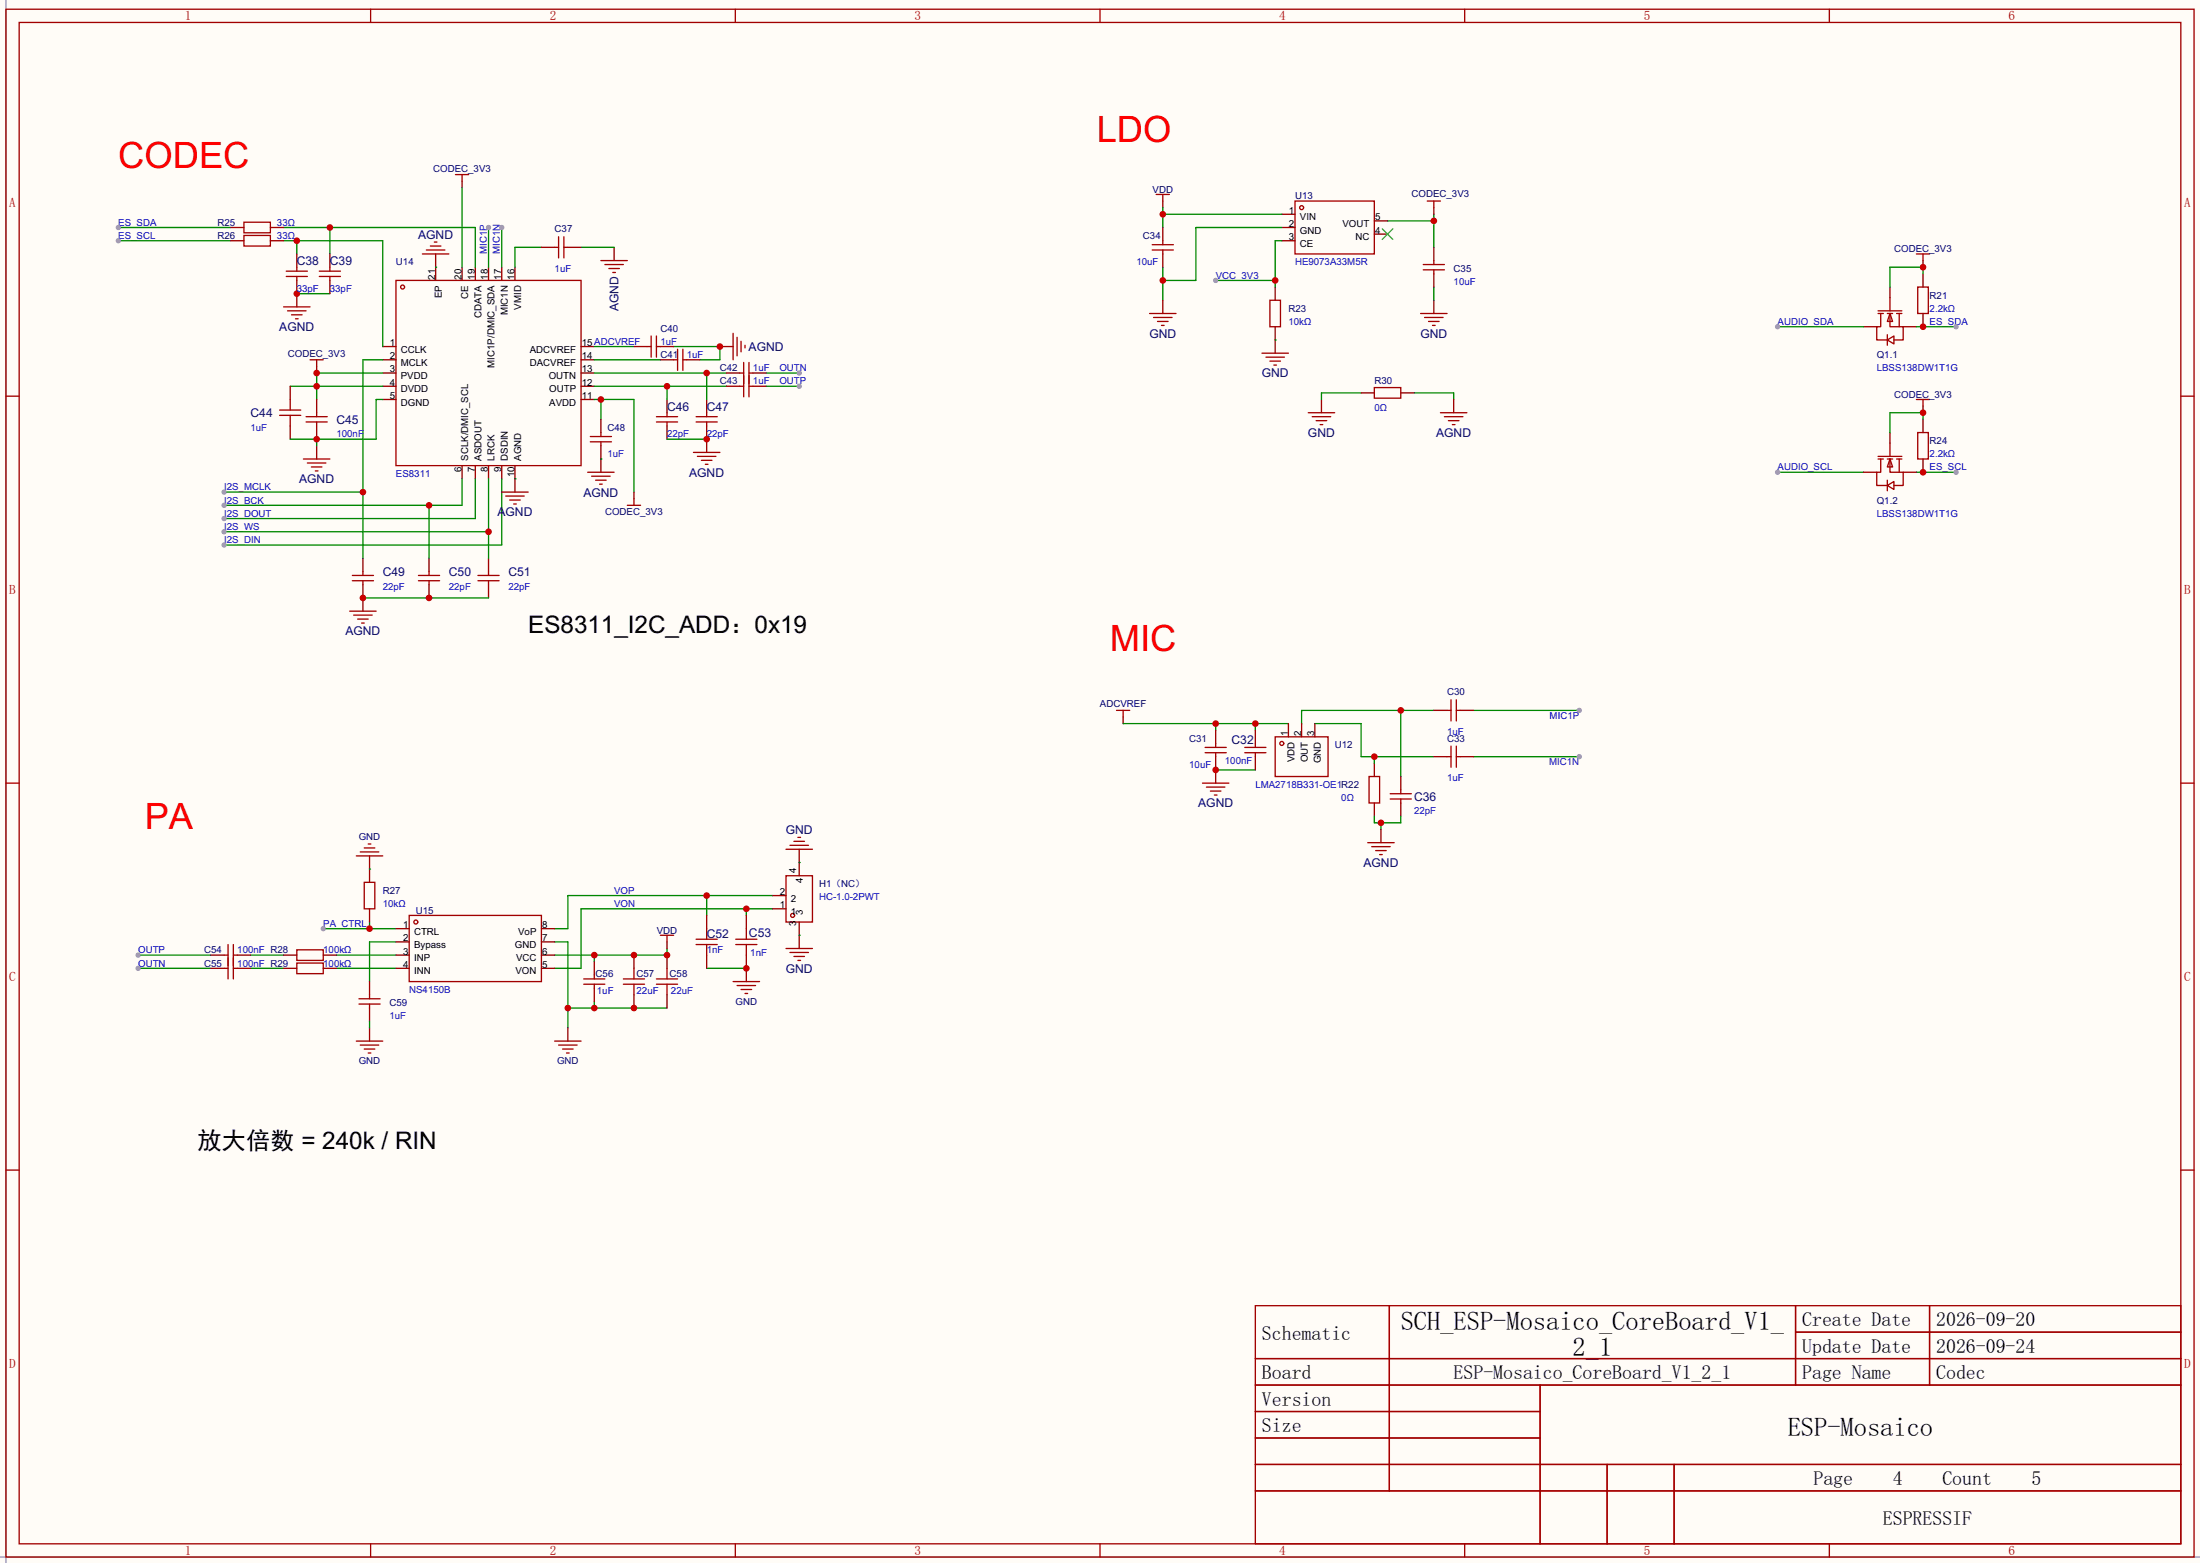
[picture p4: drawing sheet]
<svg xmlns="http://www.w3.org/2000/svg" width="423mm" height="300mm" viewBox="0 0 423 300" stroke-linecap="round" stroke-linejoin="round" font-family="sans-serif">
<path d="M0 0h422.7v300.1h-422.7z" fill="#fffcf7"/>
<path d="M1.1 0v300.1M0 299h422.7" fill="none" stroke="#999" stroke-width=".25"/>
<g fill="none" stroke="#a10000" stroke-width=".25">
<path d="M1.1 1.8h420.4v297.2h-420.4zM3.7 4.3h415.3v292.1h-415.3zM71.2 1.8v2.5M141.3 1.8v2.5M211.3 1.8v2.5M281.4 1.8v2.5M351.5 1.8v2.5M1.1 76.1h2.6M419 76.1h2.5M1.1 150.4h2.6M419 150.4h2.5M1.1 224.7h2.6"/>
<path d="M419 224.7h2.5M241.2 250.7h177.8v45.7h-177.8zM266.9 250.7v35.6M345 250.7v15.2M345 255.8h74M370.7 250.7v15.2M241.2 260.9h177.8M241.2 265.9h177.8M241.2 271h54.7M241.2 276.1h54.7M295.9 265.9v30.5M71.2 296.4v2.6"/>
<path d="M141.3 296.4v2.6M211.3 296.4v2.6M241.2 281.2h177.8M241.2 286.3h177.8M281.4 296.4v2.6M308.8 281.2v15.2M321.6 281.2v15.2M351.5 296.4v2.6"/>
</g>
<path d="M62.1 178.3h14M71 177v1.3M64.6 183.4h11.5M64.6 185.9h11.5" fill="none" stroke="#008700" stroke-width=".25"/>
<circle cx="71" cy="178.3" r=".63" fill="#c00"/>
<circle cx="62.1" cy="178.3" r=".51" fill="#999"/>
<path d="M76.1 180.8h-5.1v7.7M106.6 180.8h2.5v16.6M109.1 193.5h19M114.2 192.3v1.2" fill="none" stroke="#008700" stroke-width=".25"/>
<g fill="#c00">
<circle cx="114.2" cy="193.5" r=".63"/>
<circle cx="109.1" cy="193.5" r=".63"/>
</g>
<path d="M26.5 185.9h14M48.1 183.4h6.4M48.1 185.9h6.4" fill="none" stroke="#008700" stroke-width=".25"/>
<circle cx="26.5" cy="185.9" r=".51" fill="#999"/>
<path d="M135.8 172v3.8M148.5 172h-39.4v6.3h-2.5" fill="none" stroke="#008700" stroke-width=".25"/>
<circle cx="135.8" cy="172" r=".63" fill="#c00"/>
<path d="M143.4 174.5v1.3M148.5 174.5h-36.9v11.4h-5" fill="none" stroke="#008700" stroke-width=".25"/>
<circle cx="143.4" cy="174.5" r=".63" fill="#c00"/>
<path d="M114.2 183.4v1.3M128.1 182.1v1.3h-21.5" fill="none" stroke="#008700" stroke-width=".25"/>
<circle cx="114.2" cy="183.4" r=".63" fill="#c00"/>
<g fill="none" stroke="#a10000" stroke-width=".25">
<path d="M76.1 53.8h35.5v35.6h-35.5z"/>
<circle cx="77.3" cy="55.1" r=".38"/>
</g>
<g fill="none" stroke="#870000" stroke-width=".25">
<path d="M83.7 51.3v2.5M88.8 51.3v2.5M91.3 51.3v2.5M93.9 51.3v2.5M96.4 51.3v2.5M98.9 51.3v2.5M73.5 66.5h2.6M73.5 69.1h2.6M73.5 71.6h2.6M73.5 74.2h2.6M73.5 76.7h2.6M111.6 66.5h2.6"/>
<path d="M111.6 69.1h2.6M111.6 71.6h2.6M111.6 74.2h2.6M111.6 76.7h2.6M88.8 89.4v2.5M91.3 89.4v2.5M93.9 89.4v2.5M96.4 89.4v2.5M98.9 89.4v2.5"/>
</g>
<path d="M54.5 46.2h19v20.3M57 46.2v2.6" fill="none" stroke="#008700" stroke-width=".25"/>
<circle cx="57" cy="46.2" r=".63" fill="#c00"/>
<path d="M54.5 43.7h36.8v7.6M63.4 43.7v5.1" fill="none" stroke="#008700" stroke-width=".25"/>
<circle cx="63.4" cy="43.7" r=".63" fill="#c00"/>
<path d="M215.8 137.7v1.2" fill="none" stroke="#870000" stroke-width=".25"/>
<path d="M214.5 136.4h2.5M215.8 136.4v1.3" fill="none" stroke="#a10000" stroke-width=".25"/>
<path d="M114.2 76.7h7.6v17.8M115.4 76.7v3.8" fill="none" stroke="#008700" stroke-width=".25"/>
<circle cx="115.4" cy="76.7" r=".63" fill="#c00"/>
<path d="M55.8 74.2h17.7M73.5 71.6h-12.7v5.1" fill="none" stroke="#008700" stroke-width=".25"/>
<circle cx="60.8" cy="74.2" r=".63" fill="#c00"/>
<path d="M83.7 48.8v2.5" fill="none" stroke="#870000" stroke-width=".25"/>
<path d="M81.2 48.8h5M81.9 48h3.6M82.7 47.2h2M83.4 46.5h.5" fill="none" stroke="#a10000" stroke-width=".25"/>
<path d="M215.8 138.9h31.7M233.6 138.9v1.3M241.2 138.9v1.3" fill="none" stroke="#008700" stroke-width=".25"/>
<g fill="#c00">
<circle cx="241.2" cy="138.9" r=".63"/>
<circle cx="233.6" cy="138.9" r=".63"/>
</g>
<path d="M233.6 147.8v2.6" fill="none" stroke="#870000" stroke-width=".25"/>
<path d="M231 150.4h5.1M231.8 151.1h3.5M232.5 151.9h2.1M233.3 152.6h.5" fill="none" stroke="#a10000" stroke-width=".25"/>
<path d="M96.4 91.9v12.7h-53.3" fill="none" stroke="#008700" stroke-width=".25"/>
<circle cx="43.1" cy="104.6" r=".51" fill="#999"/>
<path d="M98.9 91.9v2.6M69.7 107.2v2.5M69.7 112.3v2.5M264 146.6v2.5M264 154.2v2.5" fill="none" stroke="#870000" stroke-width=".25"/>
<path d="M96.4 94.5h5.1M97.2 95.2h3.5M97.9 96h2M98.7 96.8h.5M67.7 111.5h4.1M67.7 110.5h4.1M69.7 109.7v.8M69.7 111.5v.8M263 149.1h2v5.1h-2z" fill="none" stroke="#a10000" stroke-width=".25"/>
<path d="M98.9 91.9h.1M252.6 138.9h8.9v6.4h14M233.6 147.8h7.6M264 145.3v1.3" fill="none" stroke="#008700" stroke-width=".25"/>
<circle cx="264" cy="145.3" r=".63" fill="#c00"/>
<path d="M80.4 111.5h4.1M80.4 110.5h4.1M82.4 109.7v.8M82.4 111.5v.8M91.8 111.5h4.1M91.8 110.5h4.1M93.9 109.7v.8M93.9 111.5v.8" fill="none" stroke="#a10000" stroke-width=".25"/>
<path d="M82.4 107.2v2.5M82.4 112.3v2.5M93.9 107.2v2.5M93.9 112.3v2.5" fill="none" stroke="#870000" stroke-width=".25"/>
<path d="M73.5 69.1h-3.8v38.1M43.1 94.5h26.6" fill="none" stroke="#008700" stroke-width=".25"/>
<circle cx="69.7" cy="94.5" r=".63" fill="#c00"/>
<circle cx="43.1" cy="94.5" r=".51" fill="#999"/>
<path d="M283.1 136.4h20.3" fill="none" stroke="#008700" stroke-width=".25"/>
<circle cx="303.4" cy="136.4" r=".51" fill="#999"/>
<path d="M82.4 97v10.2M88.8 91.9v5.1h-45.7" fill="none" stroke="#008700" stroke-width=".25"/>
<circle cx="82.4" cy="97" r=".63" fill="#c00"/>
<circle cx="43.1" cy="97" r=".51" fill="#999"/>
<path d="M93.9 91.9v15.3M43.1 102.1h50.8" fill="none" stroke="#008700" stroke-width=".25"/>
<circle cx="93.9" cy="102.1" r=".63" fill="#c00"/>
<circle cx="43.1" cy="102.1" r=".51" fill="#999"/>
<path d="M283.1 145.3h20.3" fill="none" stroke="#008700" stroke-width=".25"/>
<circle cx="303.4" cy="145.3" r=".51" fill="#999"/>
<path d="M269.1 136.4v12.7M275.5 136.4h-25.4v2.5" fill="none" stroke="#008700" stroke-width=".25"/>
<circle cx="269.1" cy="136.4" r=".63" fill="#c00"/>
<path d="M69.7 114.8h24.2" fill="none" stroke="#008700" stroke-width=".25"/>
<circle cx="82.4" cy="114.8" r=".63" fill="#c00"/>
<path d="M267.1 153.4h4M267.1 152.4h4M269.1 151.6v.8M269.1 153.4v.8" fill="none" stroke="#a10000" stroke-width=".25"/>
<path d="M69.7 114.8v2.5M269.1 149.1v2.5M269.1 154.2v2.5" fill="none" stroke="#870000" stroke-width=".25"/>
<circle cx="69.7" cy="114.8" r=".63" fill="#c00"/>
<path d="M112.9 90.7h5.1M113.7 91.4h3.5M114.4 92.2h2.1M115.2 93h.5M67.2 117.3h5.1M67.9 118.1h3.6M68.7 118.9h2M69.5 119.6h.5" fill="none" stroke="#a10000" stroke-width=".25"/>
<path d="M115.4 88.1v2.6" fill="none" stroke="#870000" stroke-width=".25"/>
<path d="M264 156.7v1.3h5.1v-1.3M265.3 158v1.3" fill="none" stroke="#008700" stroke-width=".25"/>
<circle cx="265.3" cy="158" r=".63" fill="#c00"/>
<path d="M128.1 79.2v.8M135.8 79.2v.8M126.1 81h4.1M126.1 80h4.1M128.1 81v.8M133.7 81h4.1M133.7 80h4.1M135.8 81v.8" fill="none" stroke="#a10000" stroke-width=".25"/>
<path d="M128.1 76.7v2.5M135.8 76.7v2.5M128.1 81.8v2.5M135.8 81.8v2.5" fill="none" stroke="#870000" stroke-width=".25"/>
<path d="M114.2 74.2h25.4M128.1 74.2v2.5" fill="none" stroke="#008700" stroke-width=".25"/>
<circle cx="128.1" cy="74.2" r=".63" fill="#c00"/>
<path d="M114.2 71.6h25.4M135.8 71.6v5.1" fill="none" stroke="#008700" stroke-width=".25"/>
<circle cx="135.8" cy="71.6" r=".63" fill="#c00"/>
<path d="M128.1 84.3h7.7" fill="none" stroke="#008700" stroke-width=".25"/>
<path d="M135.8 84.3v2.6" fill="none" stroke="#870000" stroke-width=".25"/>
<circle cx="135.8" cy="84.3" r=".63" fill="#c00"/>
<path d="M133.2 86.9h5.1M134 87.6h3.5M134.7 88.4h2.1M135.5 89.1h.5" fill="none" stroke="#a10000" stroke-width=".25"/>
<path d="M147.2 71.6h6.3" fill="none" stroke="#008700" stroke-width=".25"/>
<circle cx="153.5" cy="71.6" r=".51" fill="#999"/>
<path d="M147.2 74.2h6.3" fill="none" stroke="#008700" stroke-width=".25"/>
<circle cx="153.5" cy="74.2" r=".51" fill="#999"/>
<path d="M104 47.5h-5.1v3.8M114.2 66.5h7.6M114.2 69.1h12.7" fill="none" stroke="#008700" stroke-width=".25"/>
<path d="M245 55.1v2.6M60.8 70.4v1.2M138.3 66.5h2.5M245 62.7v2.6" fill="none" stroke="#870000" stroke-width=".25"/>
<path d="M244 57.7h2v5h-2zM140.8 64v5.1M141.6 64.8v3.5M142.4 65.5v2.1M143.1 66.3v.5" fill="none" stroke="#a10000" stroke-width=".25"/>
<circle cx="60.8" cy="71.6" r=".63" fill="#c00"/>
<g fill="none" stroke="#a10000" stroke-width=".25">
<path d="M87.5 33.5h2.5M88.8 33.5v1.3M222.1 37.3h2.6M223.4 37.3v1.3M115.4 50h5.1M116.2 50.8h3.6M117 51.6h2M117.7 52.3h.5M53.7 79.7h4.1M53.7 78.7h4.1M55.8 76.7v2M55.8 79.7v2.1"/>
<path d="M59.6 69.1h2.5M60.8 69.1v1.3M58.3 88.1h5.1M59.1 88.9h3.5M59.8 89.7h2M60.6 90.4h.5M120.5 97h2.6M121.8 95.8v1.2M70 169.4h2v5.1h-2zM78.6 175.8h25.4v12.7h-25.4zM126.9 179.6h2.5M128.1 179.6v1.2"/>
<path d="M262.8 161.8h5M263.5 162.6h3.6M264.3 163.3h2M265 164.1h.6"/>
<circle cx="79.9" cy="177" r=".38"/>
</g>
<g fill="none" stroke="#870000" stroke-width=".25">
<path d="M88.8 34.8v1.3M223.4 38.6v1.3M118 47.5v2.5M55.8 74.2v2.5M55.8 81.8v2.5M60.8 85.6v2.5M121.8 94.5v1.3M265.3 159.3v2.5M71 166.9v2.5M71 174.5v2.5M76.1 178.3h2.5M104 178.3h2.6"/>
<path d="M76.1 180.8h2.5M76.1 183.4h2.5M76.1 185.9h2.5M104 180.8h2.6M104 183.4h2.6M104 185.9h2.6M128.1 180.8v1.3"/>
</g>
<path d="M111.6 47.5h6.4M73.5 76.7h-1.2v7.6h-16.5M129.4 66.5h8.9v2.6h-3.8M60.8 84.3v1.3" fill="none" stroke="#008700" stroke-width=".25"/>
<circle cx="138.3" cy="66.5" r=".63" fill="#c00"/>
<g fill="none" stroke="#a10000" stroke-width=".25">
<path d="M360.8 59.7h4.6M363.1 57.1v2.6M360.8 60.2h1M361.3 60.2v2.5h-.7v2.6h2M362.6 65.3l1.3-.8v1.5zM362.6 64.3v2M362.6 60.2h1M363.1 60.2l.5 1.5h-1zM363.1 60.2v2.5h2.5v2.6h-1.7M364.4 60.2h1M364.9 60.2v2.5M151 168.1h5.1v8.9h-5.1z"/>
<circle cx="152.3" cy="175.8" r=".38"/>
</g>
<path d="M363.1 55.1v2M358 62.7h2.6M365.6 62.7h2.6M148.5 174.5h2.5M148.5 172h2.5M153.5 165.6v2.5M153.5 177v2.6" fill="none" stroke="#870000" stroke-width=".25"/>
<path d="M341.5 62.7h16.5" fill="none" stroke="#008700" stroke-width=".25"/>
<circle cx="341.5" cy="62.7" r=".51" fill="#999"/>
<path d="M341.5 90.7h16.5" fill="none" stroke="#008700" stroke-width=".25"/>
<circle cx="341.5" cy="90.7" r=".51" fill="#999"/>
<path d="M368.2 62.7h7.6" fill="none" stroke="#008700" stroke-width=".25"/>
<circle cx="375.8" cy="62.7" r=".51" fill="#999"/>
<path d="M368.2 90.7h7.6" fill="none" stroke="#008700" stroke-width=".25"/>
<circle cx="375.8" cy="90.7" r=".51" fill="#999"/>
<g fill="none" stroke="#a10000" stroke-width=".25">
<path d="M368.2 48.8h2.5M368.4 55.1h2.1v5.1h-2.1zM369.4 48.8v1.2M360.8 87.6h4.6M360.8 88.1h1M361.3 88.1v2.6h-.7v2.5h2M362.6 93.2l1.3-.8v1.6zM362.6 92.2v2M362.6 88.1h1M363.1 88.1l.5 1.6h-1zM363.1 88.1v2.6h2.5v2.5h-1.7M363.1 85.1v2.5"/>
<path d="M364.4 88.1h1M364.9 88.1v2.6"/>
</g>
<path d="M369.4 50v1.3M369.4 52.6v2.5M369.4 60.2v2.5M358 90.7h2.6M363.1 83.1v2M365.6 90.7h2.6" fill="none" stroke="#870000" stroke-width=".25"/>
<circle cx="369.4" cy="62.7" r=".63" fill="#c00"/>
<path d="M368.4 83.1h2.1v5h-2.1z" fill="none" stroke="#a10000" stroke-width=".25"/>
<path d="M369.4 80.5v2.6M369.4 88.1v2.6" fill="none" stroke="#870000" stroke-width=".25"/>
<circle cx="369.4" cy="90.7" r=".63" fill="#c00"/>
<path d="M369.4 52.6v-1.3h-6.3v3.8" fill="none" stroke="#008700" stroke-width=".25"/>
<circle cx="369.4" cy="51.3" r=".63" fill="#c00"/>
<path d="M369.4 80.5v-1.3h-6.3v3.9" fill="none" stroke="#008700" stroke-width=".25"/>
<path d="M369.4 78v1.2" fill="none" stroke="#870000" stroke-width=".25"/>
<circle cx="369.4" cy="79.2" r=".63" fill="#c00"/>
<g fill="none" stroke="#a10000" stroke-width=".25">
<path d="M251.3 79.2h5.1M276.7 79.2h5.1M368.2 76.7h2.5M369.4 76.7v1.3M252.1 80h3.6M252.9 80.8h2M253.6 81.5h.5M277.5 80h3.6M278.3 80.8h2M279 81.5h.5M68.5 164.3h5M69.2 163.6h3.6"/>
<path d="M70 162.8h2M70.7 162h.5M151 163.1h5.1M151.8 162.3h3.5M152.5 161.5h2.1M153.3 160.8h.5M57 182.4h5.1v2h-5.1zM57 184.9h5.1v2h-5.1zM68.5 199.9h5M106.6 199.9h5M140.8 188.5h5.1M141.6 189.2h3.6"/>
<path d="M142.4 190h2M143.1 190.7h.5M151 182.1h5.1M151.8 182.9h3.5M152.5 183.6h2.1M153.3 184.4h.5M69.2 200.7h3.6M70 201.4h2M70.7 202.2h.5M107.3 200.7h3.6M108.1 201.4h2M108.8 202.2h.5"/>
</g>
<path d="M253.9 76.7v2.5M279.3 76.7v2.5M71 164.3v2.6M153.5 163.1v2.5M153.5 179.6v2.5M54.5 183.4h2.5M54.5 185.9h2.5M62.1 183.4h2.5M62.1 185.9h2.5M71 197.4v2.5M109.1 197.4v2.5M143.4 185.9v2.6" fill="none" stroke="#870000" stroke-width=".25"/>
<path d="M261.5 75.4h-7.6v1.3M271.7 75.4h7.6v1.3M26.5 183.4h14M135.8 185.9h7.6" fill="none" stroke="#008700" stroke-width=".25"/>
<circle cx="26.5" cy="183.4" r=".51" fill="#999"/>
<path d="M22.7 46.2h21.6M71 166.9h.1" fill="none" stroke="#008700" stroke-width=".25"/>
<circle cx="22.7" cy="46.2" r=".51" fill="#999"/>
<path d="M22.7 43.7h21.6" fill="none" stroke="#008700" stroke-width=".25"/>
<circle cx="22.7" cy="43.7" r=".51" fill="#999"/>
<path d="M57 53.8v5.1" fill="none" stroke="#870000" stroke-width=".25"/>
<path d="M54.5 58.9h5.1M55 53.1h4.1M55 52.1h4.1M55.2 59.7h3.6M56 60.4h2M56.8 61.2h.5" fill="none" stroke="#a10000" stroke-width=".25"/>
<path d="M57 56.4h6.4" fill="none" stroke="#008700" stroke-width=".25"/>
<circle cx="57" cy="56.4" r=".63" fill="#c00"/>
<path d="M44.3 43.7h2.6M44.3 46.2h2.6M51.9 43.7h2.6M51.9 46.2h2.6M57 48.8v2.5M63.4 48.8v2.5M63.4 53.8v2.6" fill="none" stroke="#870000" stroke-width=".25"/>
<path d="M46.9 42.7h5v2h-5zM46.9 45.2h5v2h-5zM57 51.3v.8M57 53.1v.7M61.3 53.1h4.1M61.3 52.1h4.1M63.4 51.3v.8M63.4 53.1v.7" fill="none" stroke="#a10000" stroke-width=".25"/>
<path d="M266.6 42.4h8.9M275.5 41.1v6.4" fill="none" stroke="#008700" stroke-width=".25"/>
<circle cx="275.5" cy="42.4" r=".63" fill="#c00"/>
<path d="M246.3 41.1h2.5M246.3 43.7h2.5M246.3 46.2h2.5M264 45h2.6M264 42.4h2.6M275.5 57.7v2.5" fill="none" stroke="#870000" stroke-width=".25"/>
<g fill="none" stroke="#a10000" stroke-width=".25">
<path d="M248.8 38.6h15.2v10.2h-15.2zM272.9 60.2h5.1M273.7 61h3.5M274.4 61.7h2.1M275.2 62.5h.5"/>
<circle cx="250.1" cy="39.9" r=".38"/>
</g>
<path d="M265.6 43.9l2 2.1M267.6 43.9l-2 2.1" fill="none" stroke="#3c3" stroke-width=".25"/>
<path d="M223.4 51.3v6.4M246.3 43.7h-16.6v10.1h-6.3" fill="none" stroke="#008700" stroke-width=".25"/>
<circle cx="223.4" cy="53.8" r=".63" fill="#c00"/>
<path d="M223.4 57.7v2.5M245 65.3v2.5" fill="none" stroke="#870000" stroke-width=".25"/>
<path d="M220.9 60.2h5M221.6 61h3.6M222.4 61.7h2M223.1 62.5h.5M242.4 67.8h5.1M243.2 68.6h3.6M244 69.3h2M244.7 70.1h.5" fill="none" stroke="#a10000" stroke-width=".25"/>
<path d="M223.4 39.9v3.8M223.4 41.1h22.9M275.5 55.1v2.6" fill="none" stroke="#008700" stroke-width=".25"/>
<circle cx="223.4" cy="41.1" r=".63" fill="#c00"/>
<path d="M275.5 39.9v1.2" fill="none" stroke="#870000" stroke-width=".25"/>
<path d="M274.2 38.6h2.5M275.5 38.6v1.3" fill="none" stroke="#a10000" stroke-width=".25"/>
<path d="M233.6 53.8h11.4M246.3 46.2h-1.3v8.9" fill="none" stroke="#008700" stroke-width=".25"/>
<circle cx="245" cy="53.8" r=".63" fill="#c00"/>
<circle cx="233.6" cy="53.8" r=".51" fill="#999"/>
<path d="M91.3 91.9v7.7h-48.2" fill="none" stroke="#008700" stroke-width=".25"/>
<circle cx="43.1" cy="99.6" r=".51" fill="#999"/>
<path d="M153.5 165.6h.1M153.5 179.6h.1" fill="none" stroke="#008700" stroke-width=".25"/>
<g fill="none" stroke="#a10000" stroke-width=".25">
<path d="M221.4 48h4M221.4 47h4M223.4 46.2v.8M223.4 48v.8M273.4 51.8h4.1M273.4 50.8h4.1M275.5 50v.8M275.5 51.8v.8M135.8 178.3v2M133.7 181.3h4.1M133.7 180.3h4.1M135.8 181.3v2.1"/>
<path d="M141.4 181.3h4"/>
</g>
<path d="M223.4 43.7v2.5M223.4 48.8v2.5M275.5 47.5v2.5M275.5 52.6v2.5M135.8 175.8v2.5M135.8 183.4v2.5M143.4 183.4v2.5" fill="none" stroke="#870000" stroke-width=".25"/>
<circle cx="143.4" cy="185.9" r=".63" fill="#c00"/>
<path d="M143.4 178.3v2M121.8 189v2M141.4 180.3h4M143.4 181.3v2.1" fill="none" stroke="#a10000" stroke-width=".25"/>
<path d="M143.4 175.8v2.5M121.8 183.4v2.5" fill="none" stroke="#870000" stroke-width=".25"/>
<circle cx="121.8" cy="183.4" r=".63" fill="#c00"/>
<path d="M119.8 188h4M121.8 185.9v2.1" fill="none" stroke="#a10000" stroke-width=".25"/>
<path d="M121.8 191v2.5" fill="none" stroke="#870000" stroke-width=".25"/>
<circle cx="121.8" cy="193.5" r=".63" fill="#c00"/>
<path d="M119.8 189h4M128.1 189v2" fill="none" stroke="#a10000" stroke-width=".25"/>
<path d="M128.1 183.4v2.5" fill="none" stroke="#870000" stroke-width=".25"/>
<circle cx="128.1" cy="183.4" r=".63" fill="#c00"/>
<g fill="none" stroke="#a10000" stroke-width=".25">
<path d="M106.6 47.5h.7M107.3 45.5v4M108.3 45.5v4M108.3 47.5h.8M124.3 66.5h.8M125.1 64.5v4.1M126.1 64.5v4.1M126.1 66.5h.8M129.4 69.1h.8M130.2 67v4.1M131.2 67v4.1M131.2 69.1h.8"/>
<path d="M142.1 74.2h.8M142.1 71.6h.8M142.9 69.6v6.6M143.9 69.6v6.6M143.9 74.2h.8M143.9 71.6h.8M58.8 81h4.1M58.8 80h4.1M113.4 84.8h4.1M113.4 83.8h4.1M115.4 83.1v.7M115.4 84.8v.8"/>
<path d="M278 136.4h.8M278.8 134.4v4M279.8 134.4v4M279.8 136.4h.7M278 145.3h.8M278.8 143.2v4.1M279.8 143.2v4.1M279.8 145.3h.7M69 192.8h4M69 191.8h4M71 191v.8M71 192.8v.7"/>
<path d="M112.1 188h4.1M112.1 189h4.1M114.2 187.2v.8M114.2 189v.7M126.1 188h4.1M126.1 189h4.1M128.1 185.9v2.1"/>
</g>
<g fill="none" stroke="#870000" stroke-width=".25">
<path d="M104 47.5h2.6M109.1 47.5h2.5M121.8 66.5h2.5M126.9 69.1h2.5M126.9 66.5h2.5M132 69.1h2.5M139.6 74.2h2.5M139.6 71.6h2.5M144.7 74.2h2.5M144.7 71.6h2.5M60.8 81.8v2.5M115.4 80.5v2.6"/>
<path d="M115.4 85.6v2.5M275.5 136.4h2.5M280.5 136.4h2.6M275.5 145.3h2.5M280.5 145.3h2.6M71 188.5v2.5M71 193.5v2.6M114.2 184.7v2.5M114.2 189.7v2.6M128.1 191v2.5"/>
</g>
<circle cx="60.8" cy="84.3" r=".63" fill="#c00"/>
<path d="M60.8 76.7v2.5M233.6 145.3v2.5M241.2 140.2v2.5M241.2 145.3v2.5M40.5 183.4h2.6M40.5 185.9h2.6M45.6 183.4h2.5M45.6 185.9h2.5" fill="none" stroke="#870000" stroke-width=".25"/>
<g fill="none" stroke="#a10000" stroke-width=".25">
<path d="M60.8 79.2v.8M60.8 81v.8M231.5 143.5h4.1M231.5 144.5h4.1M239.1 143.5h4.1M239.1 144.5h4.1M241.2 142.7v.8M241.2 144.5v.8M43.1 183.4h.7M43.1 185.9h.7M43.8 181.3v6.7M44.8 181.3v6.7"/>
<path d="M44.8 183.4h.8M44.8 185.9h.8"/>
</g>
<circle cx="233.6" cy="147.8" r=".63" fill="#c00"/>
<path d="M233.6 140.2v2.5" fill="none" stroke="#870000" stroke-width=".25"/>
<path d="M233.6 142.7v.8M233.6 144.5v.8" fill="none" stroke="#a10000" stroke-width=".25"/>
<path d="M96.4 43.7v7.6" fill="none" stroke="#008700" stroke-width=".25"/>
<circle cx="96.4" cy="43.7" r=".51" fill="#999"/>
<path d="M93.9 43.7v7.6" fill="none" stroke="#008700" stroke-width=".25"/>
<circle cx="93.9" cy="43.7" r=".51" fill="#999"/>
<path d="M88.8 36.1v15.2M83.7 51.3h.1M245 65.3h.1M115.4 88.1h.1M71 196.1v1.3" fill="none" stroke="#008700" stroke-width=".25"/>
<path d="M261.5 75.4h2.5M269.1 75.4h2.6M247.5 138.9v2.6M250.1 138.9v2.6M252.6 138.9v2.6" fill="none" stroke="#870000" stroke-width=".25"/>
<g fill="none" stroke="#a10000" stroke-width=".25">
<path d="M264 74.4h5.1v2h-5.1zM245 141.5h10.1v7.6h-10.1z"/>
<circle cx="246.3" cy="142.7" r=".38"/>
</g>
<g font-size="7" fill="#f00">
<text x="210.7" y="27.2">LDO</text>
<text x="22.7" y="32.3">CODEC</text>
<text x="213.2" y="125">MIC</text>
<text x="27.8" y="159.3">PA</text>
</g>
<g font-size="5.1">
<text x="269.1" y="255.3">SCH_ESP-Mosaico_CoreBoard_V1_</text>
<text x="302.1" y="260.4">2_1</text>
<text x="343.5" y="275.6">ESP-Mosaico</text>
</g>
<g font-size="4.7">
<text x="101.5" y="121.6">ES8311_I2C_ADD：0x19</text>
<text x="38" y="220.6">放大倍数 = 240k / RIN</text>
</g>
<g font-size="3.8">
<text x="242.4" y="257.2">Schematic</text>
<text x="346.2" y="254.7">Create Date</text>
<text x="372" y="254.7">2026-09-20</text>
<text x="346.2" y="259.8">Update Date</text>
<text x="372" y="259.8">2026-09-24</text>
<text x="242.4" y="264.8">Board</text>
<text x="242.4" y="269.9">Version</text>
<text x="279.3" y="264.8">ESP-Mosaico_CoreBoard_V1_2_1</text>
<text x="346.2" y="264.8">Page Name</text>
<text x="372" y="264.8">Codec</text>
<text x="242.4" y="275">Size</text>
<text x="348.4" y="285.2">Page</text>
<text x="363.6" y="285.2">4</text>
<text x="373.2" y="285.2">Count</text>
<text x="390.3" y="285.2">5</text>
<text x="361.7" y="292.8">ESPRESSIF</text>
</g>
<g font-size="2.5" fill="#a00000">
<text x="35.5" y="3.8">1</text>
<text x="105.6" y="3.8">2</text>
<text x="175.7" y="3.8">3</text>
<text x="245.7" y="3.8">4</text>
<text x="315.8" y="3.8">5</text>
<text x="385.8" y="3.8">6</text>
<text x="1.8" y="39.7">A</text>
<text x="419.6" y="39.7">A</text>
<text x="1.8" y="114">B</text>
<text x="419.6" y="114">B</text>
<text x="1.8" y="188.3">C</text>
<text x="419.6" y="188.3">C</text>
<text x="1.8" y="262.6">D</text>
<text x="419.6" y="262.6">D</text>
<text x="35.5" y="298.5">1</text>
<text x="105.6" y="298.5">2</text>
<text x="175.7" y="298.5">3</text>
<text x="245.7" y="298.5">4</text>
<text x="315.8" y="298.5">5</text>
<text x="385.8" y="298.5">6</text>
</g>
<g font-size="2.3" fill="#000080">
<text x="80.3" y="45.8">AGND</text>
<text x="57" y="50.9">C38</text>
<text x="63.4" y="50.9">C39</text>
<text x="118.8" y="59.7" transform="rotate(-90 118.8 59.7)">AGND</text>
<text x="53.7" y="63.6">AGND</text>
<text x="220.8" y="64.8">GND</text>
<text x="272.9" y="64.8">GND</text>
<text x="143.8" y="67.4">AGND</text>
<text x="242.4" y="72.5">GND</text>
<text x="48.1" y="80.1">C44</text>
<text x="64.6" y="81.4">C45</text>
<text x="128.1" y="78.8">C46</text>
<text x="135.8" y="78.8">C47</text>
<text x="251.3" y="83.9">GND</text>
<text x="275.9" y="83.9">AGND</text>
<text x="57.5" y="92.8">AGND</text>
<text x="112.1" y="95.3">AGND</text>
<text x="132.4" y="91.5">AGND</text>
<text x="95.6" y="99.1">AGND</text>
<text x="73.5" y="110.6">C49</text>
<text x="86.2" y="110.6">C50</text>
<text x="97.7" y="110.6">C51</text>
<text x="66.4" y="122">AGND</text>
<text x="236.6" y="142.8">C32</text>
<text x="230.2" y="155">AGND</text>
<text x="271.7" y="153.7">C36</text>
<text x="151" y="160.1">GND</text>
<text x="261.9" y="166.4">AGND</text>
<text x="143.9" y="179.9">C53</text>
<text x="135.8" y="180.2">C52</text>
<text x="151" y="186.8">GND</text>
</g>
<g font-size="1.9" fill="#000080">
<text x="83.2" y="32.9">CODEC_3V3</text>
<text x="221.4" y="37">VDD</text>
<text x="248.8" y="38.3">U13</text>
<text x="271.2" y="37.8">CODEC_3V3</text>
<text x="41.8" y="43.3">R25</text>
<text x="41.8" y="45.9">R26</text>
<text x="106.6" y="44.6">C37</text>
<text x="219.6" y="45.9">C34</text>
<text x="76.1" y="51">U14</text>
<text x="279.3" y="52.2">C35</text>
<text x="363.9" y="48.4">CODEC_3V3</text>
<text x="247.5" y="59.9">R23</text>
<text x="370.7" y="57.3">R21</text>
<text x="126.9" y="63.7">C40</text>
<text x="55.3" y="68.5">CODEC_3V3</text>
<text x="126.9" y="68.7">C41</text>
<text x="138.3" y="71.3">C42</text>
<text x="360.6" y="68.7">Q1.1</text>
<text x="138.3" y="73.8">C43</text>
<text x="264" y="73.8">R30</text>
<text x="363.9" y="76.4">CODEC_3V3</text>
<text x="116.7" y="82.7">C48</text>
<text x="370.7" y="85.3">R24</text>
<text x="116.3" y="99">CODEC_3V3</text>
<text x="360.6" y="96.7">Q1.2</text>
<text x="211.3" y="135.8">ADCVREF</text>
<text x="278" y="133.5">C30</text>
<text x="228.5" y="142.4">C31</text>
<text x="256.4" y="143.7">U12</text>
<text x="278" y="142.4">C33</text>
<text x="68.9" y="161.2">GND</text>
<text x="73.5" y="171.6">R27</text>
<text x="157.4" y="170.3">H1（NC）</text>
<text x="79.9" y="175.4">U15</text>
<text x="126.2" y="179.2">VDD</text>
<text x="39.2" y="183">C54</text>
<text x="39.2" y="185.6">C55</text>
<text x="114.4" y="187.6">C56</text>
<text x="122.3" y="187.6">C57</text>
<text x="128.7" y="187.6">C58</text>
<text x="74.8" y="193.2">C59</text>
<text x="141.3" y="192.9">GND</text>
<text x="68.9" y="204.4">GND</text>
<text x="107" y="204.4">GND</text>
</g>
<g font-size="1.9">
<text x="247.6" y="41">1</text>
<text x="247.6" y="43.6">2</text>
<text x="247.6" y="46.1">3</text>
<text x="249.7" y="42.3">VIN</text>
<text x="249.7" y="44.8">GND</text>
<text x="249.7" y="47.4">CE</text>
<text x="257.9" y="43.6">VOUT</text>
<text x="260.4" y="46.1">NC</text>
<text x="264.2" y="44.8">4</text>
<text x="264.2" y="42.3">5</text>
<text x="83.6" y="53.7" transform="rotate(-90 83.6 53.7)">21</text>
<text x="88.7" y="53.7" transform="rotate(-90 88.7 53.7)">20</text>
<text x="91.2" y="53.7" transform="rotate(-90 91.2 53.7)">19</text>
<text x="93.7" y="53.7" transform="rotate(-90 93.7 53.7)">18</text>
<text x="96.3" y="53.7" transform="rotate(-90 96.3 53.7)">17</text>
<text x="98.8" y="53.7" transform="rotate(-90 98.8 53.7)">16</text>
<text x="84.9" y="57.3" transform="rotate(-90 84.9 57.3)">EP</text>
<text x="89.9" y="57.4" transform="rotate(-90 89.9 57.4)">CE</text>
<text x="100.1" y="59.4" transform="rotate(-90 100.1 59.4)">VMID</text>
<text x="92.5" y="61.1" transform="rotate(-90 92.5 61.1)">CDATA</text>
<text x="97.6" y="60.6" transform="rotate(-90 97.6 60.6)">MIC1N</text>
<text x="74.9" y="66.4">1</text>
<text x="74.9" y="69">2</text>
<text x="74.9" y="71.5">3</text>
<text x="77" y="67.7">CCLK</text>
<text x="77" y="70.2">MCLK</text>
<text x="95" y="70.6" transform="rotate(-90 95 70.6)">MIC1P/DMIC_SDA</text>
<text x="101.8" y="70.2">DACVREF</text>
<text x="101.8" y="67.7">ADCVREF</text>
<text x="111.8" y="71.5">13</text>
<text x="111.8" y="69">14</text>
<text x="111.8" y="66.4">15 ADCVREF</text>
<text x="74.9" y="74.1">4</text>
<text x="74.9" y="76.6">5</text>
<text x="77" y="72.8">PVDD</text>
<text x="77" y="75.3">DVDD</text>
<text x="77" y="77.9">DGND</text>
<text x="105.4" y="72.8">OUTN</text>
<text x="105.5" y="77.9">AVDD</text>
<text x="105.5" y="75.3">OUTP</text>
<text x="111.8" y="76.6">11</text>
<text x="111.8" y="74.1">12</text>
<text x="89.9" y="88.5" transform="rotate(-90 89.9 88.5)">SCLK/DMIC_SCL</text>
<text x="92.5" y="88.5" transform="rotate(-90 92.5 88.5)">ASDOUT</text>
<text x="95" y="88.5" transform="rotate(-90 95 88.5)">LRCK</text>
<text x="97.6" y="88.5" transform="rotate(-90 97.6 88.5)">DSDIN</text>
<text x="100.1" y="88.5" transform="rotate(-90 100.1 88.5)">AGND</text>
<text x="88.7" y="90.6" transform="rotate(-90 88.7 90.6)">6</text>
<text x="91.2" y="90.6" transform="rotate(-90 91.2 90.6)">7</text>
<text x="93.7" y="90.6" transform="rotate(-90 93.7 90.6)">8</text>
<text x="96.3" y="90.6" transform="rotate(-90 96.3 90.6)">9</text>
<text x="98.8" y="91.6" transform="rotate(-90 98.8 91.6)">10</text>
<text x="247.4" y="141.3" transform="rotate(-90 247.4 141.3)">1</text>
<text x="250" y="141.3" transform="rotate(-90 250 141.3)">2</text>
<text x="252.5" y="141.3" transform="rotate(-90 252.5 141.3)">3</text>
<text x="248.7" y="146.3" transform="rotate(-90 248.7 146.3)">VDD</text>
<text x="251.2" y="146.3" transform="rotate(-90 251.2 146.3)">OUT</text>
<text x="253.8" y="146.6" transform="rotate(-90 253.8 146.6)">GND</text>
<text x="153" y="167.5" transform="rotate(-90 153 167.5)">4</text>
<text x="149.8" y="171.8">2</text>
<text x="151.9" y="173.1">2</text>
<text x="154.2" y="169.6" transform="rotate(-90 154.2 169.6)">4</text>
<text x="77.4" y="178.2">1</text>
<text x="79.6" y="179.5">CTRL</text>
<text x="99.6" y="179.5">VoP</text>
<text x="104.1" y="178.2">8</text>
<text x="149.8" y="174.4">1</text>
<text x="151.9" y="175.7">1</text>
<text x="153" y="177.7" transform="rotate(-90 153 177.7)">3</text>
<text x="154.2" y="175.6" transform="rotate(-90 154.2 175.6)">3</text>
<text x="77.4" y="180.7">2</text>
<text x="77.4" y="183.3">3</text>
<text x="77.4" y="185.8">4</text>
<text x="79.6" y="182">Bypass</text>
<text x="79.6" y="184.5">INP</text>
<text x="98.9" y="182">GND</text>
<text x="99.1" y="184.5">VCC</text>
<text x="104.1" y="185.8">5</text>
<text x="104.1" y="183.3">6</text>
<text x="104.1" y="180.7">7</text>
<text x="79.6" y="187.1">INN</text>
<text x="99" y="187.1">VON</text>
</g>
<g font-size="1.9" fill="#00f">
<text x="22.7" y="45.9">ES_SCL</text>
<text x="22.7" y="43.3">ES_SDA</text>
<text x="53.2" y="43.3">33Ω</text>
<text x="53.2" y="45.9">33Ω</text>
<text x="93.5" y="48.8" transform="rotate(-90 93.5 48.8)">MIC1P</text>
<text x="96.1" y="48.8" transform="rotate(-90 96.1 48.8)">MIC1N</text>
<text x="106.6" y="52.2">1uF</text>
<text x="218.3" y="51">10uF</text>
<text x="233.6" y="53.5">VCC_3V3</text>
<text x="248.8" y="51">HE9073A33M5R</text>
<text x="57" y="56">33pF</text>
<text x="63.4" y="56">33pF</text>
<text x="279.3" y="54.8">10uF</text>
<text x="370.7" y="59.9">2.2kΩ</text>
<text x="247.5" y="62.4">10kΩ</text>
<text x="341.5" y="62.4">AUDIO_SDA</text>
<text x="370.7" y="62.4">ES_SDA</text>
<text x="126.9" y="66.2">1uF</text>
<text x="132" y="68.7">1uF</text>
<text x="144.7" y="71.3">1uF</text>
<text x="149.7" y="71.3">OUTN</text>
<text x="360.6" y="71.3">LBSS138DW1T1G</text>
<text x="144.7" y="73.8">1uF</text>
<text x="149.7" y="73.8">OUTP</text>
<text x="48.1" y="82.7">1uF</text>
<text x="64.6" y="84">100nF</text>
<text x="128.1" y="84">22pF</text>
<text x="135.8" y="84">22pF</text>
<text x="264" y="78.9">0Ω</text>
<text x="116.7" y="87.8">1uF</text>
<text x="370.7" y="87.8">2.2kΩ</text>
<text x="43.1" y="94.1">I2S_MCLK</text>
<text x="76.1" y="91.6">ES8311</text>
<text x="341.5" y="90.3">AUDIO_SCL</text>
<text x="370.7" y="90.3">ES_SCL</text>
<text x="43.1" y="96.7">I2S_BCK</text>
<text x="43.1" y="101.8">I2S_WS</text>
<text x="43.1" y="99.2">I2S_DOUT</text>
<text x="360.6" y="99.2">LBSS138DW1T1G</text>
<text x="43.1" y="104.3">I2S_DIN</text>
<text x="73.5" y="113.2">22pF</text>
<text x="86.2" y="113.2">22pF</text>
<text x="97.7" y="113.2">22pF</text>
<text x="278" y="141.1">1uF</text>
<text x="297.7" y="138.1">MIC1P</text>
<text x="228.5" y="147.5">10uF</text>
<text x="235.3" y="146.7">100nF</text>
<text x="297.6" y="147">MIC1N</text>
<text x="241.2" y="151.3">LMA2718B331-OE1R22</text>
<text x="257.7" y="153.8">0Ω</text>
<text x="278" y="150">1uF</text>
<text x="271.7" y="156.4">22pF</text>
<text x="118" y="171.6">VOP</text>
<text x="157.4" y="172.9">HC-1.0-2PWT</text>
<text x="62.1" y="178">PA_CTRL</text>
<text x="73.5" y="174.2">10kΩ</text>
<text x="118" y="174.2">VON</text>
<text x="26.5" y="185.6">OUTN</text>
<text x="26.5" y="183">OUTP</text>
<text x="45.6" y="183">100nF R28</text>
<text x="45.6" y="185.6">100nF R29</text>
<text x="62.1" y="183">100kΩ</text>
<text x="62.1" y="185.6">100kΩ</text>
<text x="135.8" y="183">1nF</text>
<text x="144.1" y="183.6">1nF</text>
<text x="78.6" y="190.7">NS4150B</text>
<text x="114.7" y="190.9">1uF</text>
<text x="122.3" y="190.9">22uF</text>
<text x="128.9" y="190.9">22uF</text>
<text x="74.8" y="195.7">1uF</text>
</g>
</svg>
